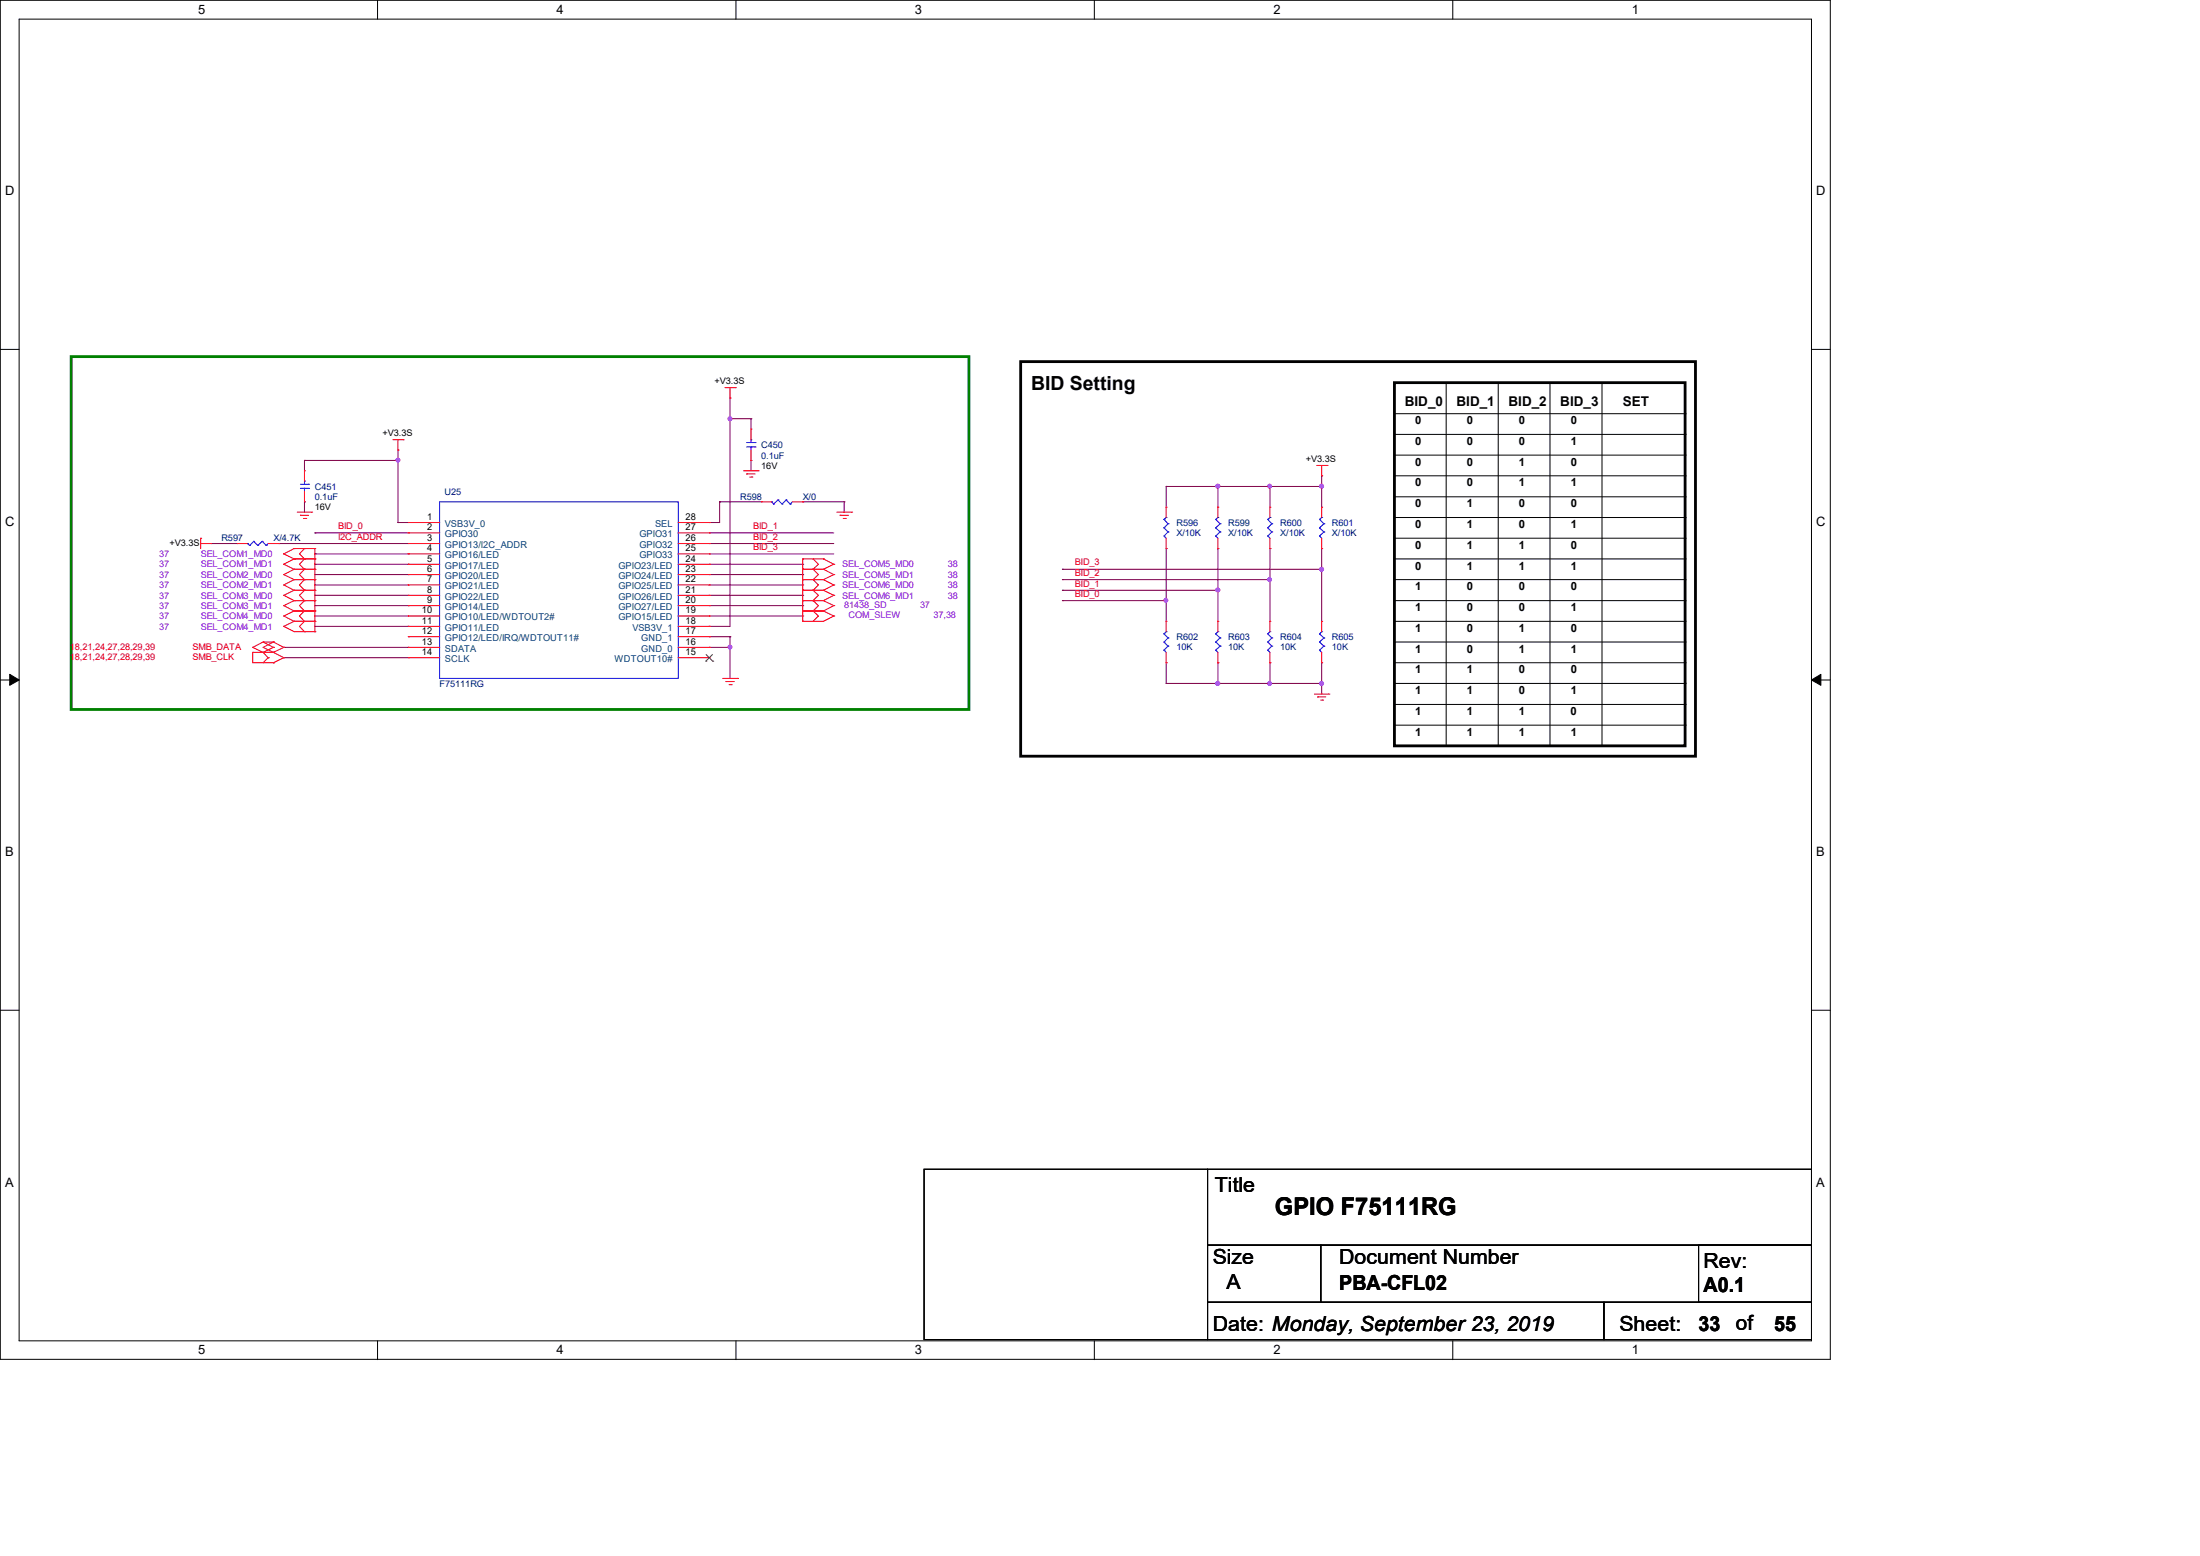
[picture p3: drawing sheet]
<svg xmlns="http://www.w3.org/2000/svg" width="297mm" height="210mm" viewBox="0 0 297 210" stroke-linecap="round" stroke-linejoin="round" font-family="sans-serif">
<path d="M0 0h247.1v183.5h-247.1zM2.6 2.6h242v178.4h-242z" fill="none" stroke="#000" stroke-width=".14"/>
<g fill="#fff">
<path d="M26.8 .3h.9v1.9h-.9z"/>
<path d="M26.8 181.3h.9v1.9h-.9z"/>
</g>
<path d="M51 0v2.6M51 181v2.5" fill="none" stroke="#000" stroke-width=".14"/>
<g fill="#fff">
<path d="M75.1 .3h1v1.9h-1z"/>
<path d="M75.1 181.3h1v1.9h-1z"/>
</g>
<path d="M99.4 0v2.6M99.4 181v2.5" fill="none" stroke="#000" stroke-width=".14"/>
<g fill="#fff">
<path d="M123.5 .3h1v1.9h-1z"/>
<path d="M123.5 181.3h1v1.9h-1z"/>
</g>
<path d="M147.7 0v2.6M147.7 181v2.5" fill="none" stroke="#000" stroke-width=".14"/>
<g fill="#fff">
<path d="M171.9 .3h.9v1.9h-.9z"/>
<path d="M171.9 181.3h.9v1.9h-.9z"/>
</g>
<path d="M196.1 0v2.6M196.1 181v2.5" fill="none" stroke="#000" stroke-width=".14"/>
<g fill="#fff">
<path d="M220.3 .3h.9v1.9h-.9z"/>
<path d="M220.3 181.3h.9v1.9h-.9z"/>
<path d="M.7 24.8h1.2v2h-1.2z"/>
<path d="M245.2 24.8h1.2v2h-1.2z"/>
<path d="M.7 69.4h1.2v1.9h-1.2z"/>
<path d="M245.2 69.4h1.2v1.9h-1.2z"/>
</g>
<path d="M0 47.2h2.6M244.6 47.2h2.5" fill="none" stroke="#000" stroke-width=".14"/>
<g fill="#fff">
<path d="M.7 114h1.1v2h-1.1z"/>
<path d="M245.2 114h1.1v2h-1.1z"/>
</g>
<path d="M0 91.8h2.6M244.6 91.8h2.5" fill="none" stroke="#000" stroke-width=".14"/>
<path d="M1.3 91l1.3 .8-1.3 .7zM244.6 91.8l1.2-.8v1.5z" fill="#000" stroke="#000" stroke-width=".14"/>
<g fill="#fff">
<path d="M.7 158.6h1.1v1.9h-1.1z"/>
<path d="M245.2 158.6h1.1v1.9h-1.1z"/>
</g>
<g fill="none" stroke="#000" stroke-width=".14">
<path d="M188.3 55.8h39.2M188.3 58.6h39.2M195.2 51.6v49.1M202.3 51.6v49.1M209.3 51.6v49.1M216.3 51.6v49.1M227.5 55.8h.1M227.5 58.6h.1M188.3 61.4h39.2M188.3 64.2h39.2M188.3 67.1h39.2M188.3 69.8h39.2"/>
<path d="M188.3 72.6h39.2M188.3 75.4h39.2M188.3 78.2h39.2M227.5 61.4h.1M227.5 64.2h.1M227.5 67.1h.1M227.5 69.8h.1M227.5 72.6h.1M227.5 75.4h.1M227.5 78.2h.1M188.3 95.1h39.2M188.3 97.9h39.2"/>
<path d="M188.3 81.1h39.2M188.3 83.9h39.2M188.3 86.7h39.2M188.3 89.5h39.2M188.3 92.2h39.2M227.5 95.1h.1M227.5 97.9h.1M227.5 81.1h.1M227.5 83.9h.1M227.5 86.7h.1M227.5 89.5h.1M227.5 92.2h.1"/>
<path d="M195.2 100.7h.1M202.3 100.7h.1M209.3 100.7h.1M216.3 100.7h.1M0 136.4h2.6M244.6 136.4h2.5M124.8 157.8h38.2v23h-38.2zM163 157.8h81.6v10.3h-81.6zM163 168.1h15.3v7.7h-15.3zM163 175.8h53.5v5h-53.5zM178.3 168.1h66.3v7.7h-66.3zM216.5 175.8h28.1v5h-28.1z"/>
<path d="M229.3 168.1h15.3v7.7h-15.3z"/>
</g>
<path d="M137.8 48.8h91.1v53.3h-91.1zM188.3 51.6h39.2v49.1h-39.2z" fill="none" stroke="#000" stroke-width=".38"/>
<path d="M9.6 48.1h121.2v47.7h-121.2z" fill="none" stroke="#008000" stroke-width=".38"/>
<g fill="none" stroke="#800040" stroke-width=".14">
<path d="M98.6 53.7h.1M98.6 56.5h.1M98.6 53.7v30.8h-2.8M98.6 56.5h2.8M101.4 56.5h.1M101.4 56.5v1.4M28.5 73.4h.1M28.5 73.4h3.5M37.6 73.4h.1M37.6 73.4h17.5M41.1 67.7h.1M41.1 62.1h.1"/>
<path d="M41.1 62.1v1.4M41.1 67.7v1.4M41.1 62.1h12.6M42.5 71.9h.1M42.5 79h.1M42.5 76.2h.1M42.5 74.8h.1M42.5 77.6h.1M42.5 71.9h12.6M42.5 74.8h12.6M42.5 79h12.6M42.5 76.2h12.6"/>
<path d="M42.5 77.6h12.6M53.7 70.5h.1M53.7 62.1h.1M53.7 60.7h.1M53.7 70.5h1.4M53.7 60.7v9.8M95.8 70.5h.1M95.8 71.9h.1M95.8 73.4h.1M95.8 74.8h.1M95.8 71.9h16.8M95.8 73.4h16.8"/>
<path d="M95.8 74.8h16.8M95.8 79h12.6M95.8 76.2h12.6M95.8 77.6h12.6M97.2 67.7h.1M97.2 67.7v2.8h-1.4M97.2 67.7h5.6M101.4 62.1h.1M101.4 62.1v1.4M108.4 67.7h.1M108.4 79h.1M108.4 77.6h.1"/>
<path d="M108.4 76.2h.1M108.4 67.7h5.6M114 67.7h.1M114 67.7v1.4M143.4 76.8h.1M143.4 78.2h.1M143.4 79.7h.1M143.4 76.8h35M143.4 78.2h28M143.4 79.7h21M157.4 65.7h.1M157.4 74h.1"/>
<path d="M157.4 65.7h21M157.4 65.7v2.8M157.4 74v9.9M164.4 79.7h.1M164.4 74h.1M164.4 65.7h.1M164.4 65.7v2.8M164.4 74v9.9M171.4 78.2h.1M171.4 65.7h.1M171.4 74h.1M171.4 65.7v2.8"/>
<path d="M171.4 74v9.9M178.4 65.7h.1M178.4 76.8h.1M178.4 64.2h.1M178.4 74h.1M178.4 64.2v4.3M178.4 74v9.9M38.3 88.8h.1M38.3 87.4h.1M38.3 87.4h16.8M38.3 88.8h16.8M42.5 80.3h.1"/>
<path d="M42.5 84.5h.1M42.5 83.1h.1M42.5 81.7h.1M42.5 84.5h12.6M42.5 80.3h12.6M42.5 83.1h12.6M42.5 81.7h12.6M95.8 87.4h.1M95.8 84.5h.1M95.8 85.9h.1M95.8 87.4h2.8M95.8 85.9h2.8"/>
<path d="M95.8 80.3h12.6M95.8 83.1h12.6M95.8 81.7h12.6M98.6 85.9h.1M98.6 87.4h.1M98.6 85.9v5.7M108.4 81.7h.1M108.4 83.1h.1M108.4 80.3h.1M143.4 81.1h.1M143.4 81.1h14M157.4 92.2h.1"/>
<path d="M157.4 81.1h.1M157.4 89.5h.1M157.4 92.2h21M157.4 89.5v2.7M164.4 89.5h.1M164.4 92.2h.1M164.4 89.5v2.7M171.4 89.5h.1M171.4 92.2h.1M171.4 89.5v2.7M178.4 89.5h.1M178.4 92.2h.1"/>
<path d="M178.4 89.5v4.2"/>
</g>
<g fill="#f0f" stroke="#f0f" stroke-width=".14">
<circle cx="98.6" cy="87.3" r=".25"/>
<circle cx="98.6" cy="56.5" r=".25"/>
<circle cx="53.7" cy="62.1" r=".25"/>
<circle cx="178.4" cy="92.2" r=".27"/>
<circle cx="171.4" cy="92.2" r=".25"/>
<circle cx="164.4" cy="65.6" r=".27"/>
<circle cx="178.4" cy="65.6" r=".27"/>
<circle cx="171.4" cy="65.6" r=".25"/>
<circle cx="178.4" cy="76.8" r=".27"/>
<circle cx="171.4" cy="78.2" r=".25"/>
<circle cx="164.4" cy="92.2" r=".27"/>
<circle cx="164.4" cy="79.6" r=".27"/>
<circle cx="157.4" cy="81" r=".25"/>
</g>
<g fill="none" stroke="#f00" stroke-width=".14">
<path d="M53 59.4h1.4M53.7 59.4v1.3M54.4 59.4h.1M97.9 52.3h1.4M98.6 53.7h.1M98.6 52.3v1.4M99.3 52.3h.1M101.4 57.9h.1M101.4 57.9v1.5M27.1 72.6h.1M27.1 73.4h1.4M27.1 72.6v1.4"/>
<path d="M28.5 73.4h.1M32 73.4h.1M32 73.4h1.4M36.2 73.4h1.4M37.6 73.4h.1M38.3 74.8h.1M38.3 76.2h.1M38.3 77.6h.1M38.3 79h.1M38.3 74.8l1.4 .6M38.3 76.2l1.4 .6M38.3 77.6l1.4 .6"/>
<path d="M38.3 79l1.4 .7M39.7 74h.1M39.7 75.4h.1M39.7 76.8h.1M39.7 78.2h.1M39.7 79.7h.1M39.7 75.4h2.8M39.7 74l-1.4 .8M39.7 74h2.8M39.7 76.8h2.8M39.7 75.4l-1.4 .8M39.7 78.2h2.8"/>
<path d="M39.7 76.8l-1.4 .8M39.7 79.7h2.8M39.7 78.2l-1.4 .8M39.7 79.7l-1.4 .6M40.1 69.1h2M40.6 69.6h.1M40.6 69.6h1.1M41 70h.3M41.1 75.4h.1M41.1 74h.1M41.1 76.8h.1M41.1 78.2h.1"/>
<path d="M41.1 79.7h.1M41.1 67.7h.1M41.1 63.5h.1M41.1 74l-.7 .8 .7 .6M41.1 75.4l-.7 .8 .7 .6M41.1 76.8l-.7 .8 .7 .6M41.1 78.2l-.7 .8 .7 .7M41.1 79.7l-.7 .6 .7 .8M41.1 63.5v1.4M41.1 66.3v1.4M41.3 70h.1M42.1 69.1h.1"/>
<path d="M42.5 75.4h.1M42.5 74h.1M42.5 76.8h.1M42.5 78.2h.1M42.5 79.7h.1M42.5 74v11.3M53.7 60.7h.1M55.1 70.5h.1M55.1 71.9h.1M55.1 73.4h.1M55.1 74.8h.1M55.1 76.2h.1"/>
<path d="M55.1 77.6h.1M55.1 79h.1M55.1 73.4h4.3M55.1 70.5h4.3M55.1 71.9h4.3M55.1 74.8h4.3M55.1 76.2h4.3M55.1 77.6h4.3M55.1 79h4.3M91.6 73.4h4.2M91.6 70.5h4.2M91.6 71.9h4.2"/>
<path d="M91.6 74.8h4.2M91.6 76.2h4.2M91.6 77.6h4.2M91.6 79h4.2M95.8 79h.1M95.8 77.6h.1M95.8 76.2h.1M95.8 74.8h.1M95.8 73.4h.1M95.8 71.9h.1M95.8 70.5h.1M100.4 63.5h2"/>
<path d="M100.8 64h.1M100.8 64h1.1M101.2 64.4h.3M101.4 62.1h.1M101.4 60.7v1.4M101.5 64.4h.1M102.4 63.5h.1M102.8 67.7h.1M102.8 67.7h1.4M107 67.7h1.4M108.4 76.8h.1M108.4 75.4h.1"/>
<path d="M108.4 78.2h.1M108.4 79.7h.1M108.4 67.7h.1M108.4 75.4h2.8M108.4 76.8h2.8M108.4 78.2h2.8M108.4 79.7h2.8M108.4 75.4v8.5M109.8 76.8h.1M109.8 75.4h.1M109.8 78.2h.1M109.8 79.7h.1"/>
<path d="M109.8 75.4l.7 .8-.7 .6M109.8 76.8l.7 .8-.7 .6M109.8 78.2l.7 .8-.7 .7M109.8 79.7l.7 .6-.7 .8M111.2 75.4h.1M111.2 76.8h.1M111.2 78.2h.1M111.2 79.7h.1M111.2 75.4l1.4 .8M111.2 76.8l1.4 .8M111.2 78.2l1.4 .8M111.2 79.7l1.4 .6"/>
<path d="M112.6 76.2h.1M112.6 77.6h.1M112.6 79h.1M112.6 76.2l-1.4 .6M112.6 77.6l-1.4 .6M112.6 79l-1.4 .7M113 69.1h2M113.4 69.6h.1M113.4 69.6h1.2M113.8 70h.3M114.1 70h.1M115 69.1h.1"/>
<path d="M157.4 74h.1M157.4 68.5h.1M157.4 68.5v1.3M157.4 72.6v1.4M164.4 74h.1M164.4 68.5h.1M164.4 68.5v1.3M164.4 72.6v1.4M171.4 74h.1M171.4 68.5h.1M171.4 68.5v1.3M171.4 72.6v1.4"/>
<path d="M177.8 62.8h1.4M178.4 64.2h.1M178.4 74h.1M178.4 68.5h.1M178.4 62.8v1.4M178.4 68.5v1.3M178.4 72.6v1.4M179.2 62.8h.1M34.1 87.4h.1M34.1 88.1h.1M34.1 88.1h2.8M34.1 87.4l1.4 .7"/>
<path d="M34.1 88.1v1.4h2.8M35.5 86.7h.1M35.5 88.1h.1M35.5 86.7h1.4M35.5 86.7l-1.4 .7M35.5 86.7l1.4 .7M35.5 88.1l.7 .7M36.2 88.8h.1M36.2 88.8l-.7 .7M36.9 88.1h.1M36.9 86.7h.1M36.9 87.4h.1"/>
<path d="M36.9 89.5h.1M36.9 86.7l1.4 .7M36.9 86.7l-1.4 .7 1.4 .7M36.9 87.4l-1.4 .7M36.9 88.1l1.4 .7M38.3 87.4h.1M38.3 88.8h.1M38.3 80.3h.1M38.3 81.7h.1M38.3 83.1h.1M38.3 84.5h.1M38.3 87.4l-1.4 .7"/>
<path d="M38.3 88.8l-1.4 .7M38.3 80.3l1.4 .8M38.3 81.7l1.4 .8M38.3 83.1l1.4 .8M38.3 84.5l1.4 .8h2.8M39.7 81.1h.1M39.7 82.5h.1M39.7 83.9h.1M39.7 81.1h2.8M39.7 82.5h2.8M39.7 81.1l-1.4 .6M39.7 83.9h2.8"/>
<path d="M39.7 82.5l-1.4 .6M39.7 83.9l-1.4 .6M41.1 81.1h.1M41.1 82.5h.1M41.1 83.9h.1M41.1 85.3h.1M41.1 83.9l-.7 .6 .7 .8M41.1 81.1l-.7 .6 .7 .8M41.1 82.5l-.7 .6 .7 .8M42.5 81.1h.1M42.5 82.5h.1M42.5 83.9h.1"/>
<path d="M42.5 85.3h.1M55.1 80.3h.1M55.1 81.7h.1M55.1 83.1h.1M55.1 84.5h.1M55.1 85.9h.1M55.1 87.4h.1M55.1 88.8h.1M55.1 80.3h4.3M55.1 81.7h4.3M55.1 83.1h4.3M55.1 84.5h4.3"/>
<path d="M55.1 85.9h4.3M55.1 87.4h4.3M55.1 88.8h4.3M91.6 80.3h4.2M91.6 81.7h4.2M91.6 83.1h4.2M91.6 84.5h4.2M91.6 85.9h4.2M91.6 87.4h4.2M91.6 88.8h4.2M95.8 87.4h.1M95.8 85.9h.1"/>
<path d="M95.8 84.5h.1M95.8 83.1h.1M95.8 81.7h.1M95.8 80.3h.1M95.8 88.8h.1M97.6 91.6h2M98 92h.1M98 92h1.1M98.4 92.4h.3M98.7 92.4h.1M99.6 91.6h.1M108.4 83.9h.1"/>
<path d="M108.4 82.5h.1M108.4 81.1h.1M108.4 81.1h2.8M108.4 82.5h2.8M109.8 83.9h.1M109.8 82.5h.1M109.8 81.1h.1M109.8 82.5l.7 .6-.7 .8M109.8 81.1l.7 .6-.7 .8M111.2 82.5h.1M111.2 81.1h.1M111.2 82.5l1.4 .6"/>
<path d="M111.2 81.1l1.4 .6M112.6 83.1h.1M112.6 80.3h.1M112.6 81.7h.1M112.6 83.1l-1.4 .8h-2.8M112.6 80.3l-1.4 .8M112.6 81.7l-1.4 .8M157.4 89.5h.1M157.4 83.9h.1M157.4 83.9v1.4M157.4 88.1v1.4M164.4 89.5h.1"/>
<path d="M164.4 83.9h.1M164.4 83.9v1.4M164.4 88.1v1.4M171.4 89.5h.1M171.4 83.9h.1M171.4 83.9v1.4M171.4 88.1v1.4M177.5 93.7h1.9M177.9 94.1h.1M177.9 94.1h1.1M178.3 94.5h.3M178.4 89.5h.1"/>
<path d="M178.4 83.9h.1M178.4 83.9v1.4M178.4 88.1v1.4M178.6 94.5h.1M179.4 93.7h.1"/>
</g>
<g fill="none" stroke="#00f" stroke-width=".14">
<path d="M100.8 59.7h1.1M101.4 59.4h.1M101.4 59.4v.3M101.9 59.7h.1M33.4 73.4h.1M33.4 73.4l.3 .2M33.7 73.6h.1M34.2 73.1h.1M34.2 73.1l-.5 .5M34.2 73.1l.6 .5M34.8 73.6h.1M35.4 73.1h.1"/>
<path d="M35.4 73.1l.5 .5M35.4 73.1l-.6 .5M35.9 73.6h.1M36.2 73.4l-.3 .2M40.6 65.4h1.1M40.6 65.9h1.1M41.1 64.9h.1M41.1 65.9h.1M41.1 64.9v.5M41.1 65.9v.4M41.7 65.4h.1M41.7 65.9h.1"/>
<path d="M59.4 67.7h32.2v23.9h-32.2zM100.8 60.3h1.1M101.4 60.3h.1M101.4 60.3v.4M101.9 60.3h.1M104.2 67.7h.1M104.2 67.7l.2 .3M104.4 68h.1M105 67.5h.1M105 67.5l-.6 .5M105 67.5l.6 .5M105.6 68h.1"/>
<path d="M106.1 67.5h.1M106.1 67.5l.6 .5M106.1 67.5l-.5 .5M106.7 68h.1M107 67.7l-.3 .3M157.1 70.1h.1M157.1 72.3h.1M157.1 71.2h.1M157.1 70.1l.6 .6M157.1 72.3l.3 .3M157.1 71.2l.6 .6M157.4 69.8h.1"/>
<path d="M157.4 69.8l-.3 .3M157.7 71.8h.1M157.7 70.7h.1M157.7 71.8l-.6 .5M157.7 70.7l-.6 .5M164.1 70.1h.1M164.1 72.3h.1M164.1 71.2h.1M164.1 70.1l.6 .6M164.1 72.3l.3 .3M164.1 71.2l.6 .6M164.4 69.8h.1"/>
<path d="M164.4 69.8l-.3 .3M164.7 71.8h.1M164.7 70.7h.1M164.7 71.8l-.6 .5M164.7 70.7l-.6 .5M171.2 70.1h.1M171.2 72.3h.1M171.2 71.2h.1M171.2 70.1l.5 .6M171.2 72.3l.2 .3M171.2 71.2l.5 .6M171.4 69.8h.1"/>
<path d="M171.4 69.8l-.2 .3M171.7 71.8h.1M171.7 70.7h.1M171.7 71.8l-.5 .5M171.7 70.7l-.5 .5M178.1 70.1h.1M178.1 72.3h.1M178.1 71.2h.1M178.1 70.1l.6 .6M178.1 72.3l.3 .3M178.1 71.2l.6 .6M178.4 69.8h.1"/>
<path d="M178.4 69.8l-.3 .3M178.7 71.8h.1M178.7 70.7h.1M178.7 71.8l-.6 .5M178.7 70.7l-.6 .5M157.1 85.6h.1M157.1 87.8h.1M157.1 86.7h.1M157.1 85.6l.6 .5M157.1 87.8l.3 .3M157.1 86.7l.6 .5M157.4 85.3h.1"/>
<path d="M157.4 85.3l-.3 .3M157.7 87.2h.1M157.7 86.1h.1M157.7 87.2l-.6 .6M157.7 86.1l-.6 .6M164.1 85.6h.1M164.1 87.8h.1M164.1 86.7h.1M164.1 85.6l.6 .5M164.1 87.8l.3 .3M164.1 86.7l.6 .5M164.4 85.3h.1"/>
<path d="M164.4 85.3l-.3 .3M164.7 87.2h.1M164.7 86.1h.1M164.7 87.2l-.6 .6M164.7 86.1l-.6 .6M171.2 85.6h.1M171.2 87.8h.1M171.2 86.7h.1M171.2 85.6l.5 .5M171.2 87.8l.2 .3M171.2 86.7l.5 .5M171.4 85.3h.1"/>
<path d="M171.4 85.3l-.2 .3M171.7 87.2h.1M171.7 86.1h.1M171.7 87.2l-.5 .6M171.7 86.1l-.5 .6M178.1 85.6h.1M178.1 87.8h.1M178.1 86.7h.1M178.1 85.6l.6 .5M178.1 87.8l.3 .3M178.1 86.7l.6 .5M178.4 85.3h.1"/>
<path d="M178.4 85.3l-.3 .3M178.7 87.2h.1M178.7 86.1h.1M178.7 87.2l-.6 .6M178.7 86.1l-.6 .6"/>
</g>
<path d="M95.3 89.2h.1M95.3 88.3l.9 .9M96.2 88.3l-.9 .9M96.2 89.2h.1" fill="none" stroke="#804000" stroke-width=".14"/>
<text font-size="3.3" x="172.1" y="164">GPIO F75111RG</text>
<g font-size="2.8">
<text x="164" y="161">Title</text>
<text x="163.7" y="170.6">Size</text>
<text x="165.6" y="174">A</text>
<text x="180.8" y="170.6">Document Number</text>
<text x="230" y="171.2">Rev:</text>
<text x="163.7" y="179.6">Date: Monday, September 23, 2019</text>
<text x="180.8" y="174.1">PBA-CFL02</text>
<text x="218.7" y="179.6">Sheet:</text>
<text x="229.3" y="179.7">33</text>
<text x="230" y="174.3">A0.1</text>
<text x="234.4" y="179.6">of</text>
<text x="239.5" y="179.7">55</text>
</g>
<text font-size="2.6" x="139.2" y="52.6">BID Setting</text>
<g font-size="1.8">
<text x="189.7" y="54.7">BID_0</text>
<text x="196.6" y="54.7">BID_1</text>
<text x="203.7" y="54.7">BID_2</text>
<text x="210.7" y="54.7">BID_3</text>
<text x="219.1" y="54.7">SET</text>
</g>
<g font-size="1.7">
<text x="26.8" y="1.9">5</text>
<text x="75.1" y="1.9">4</text>
<text x="123.5" y="1.9">3</text>
<text x="171.9" y="1.9">2</text>
<text x="220.3" y="1.9">1</text>
<text x=".7" y="26.4">D</text>
<text x="245.2" y="26.4">D</text>
<text x=".7" y="71">C</text>
<text x="245.2" y="71">C</text>
<text x=".7" y="115.6">B</text>
<text x="245.2" y="115.6">B</text>
<text x=".7" y="160.1">A</text>
<text x="245.2" y="160.1">A</text>
<text x="26.8" y="182.8">5</text>
<text x="75.1" y="182.8">4</text>
<text x="123.5" y="182.8">3</text>
<text x="171.9" y="182.8">2</text>
<text x="220.3" y="182.8">1</text>
</g>
<g font-size="1.5">
<text x="191.1" y="57.3">0</text>
<text x="198" y="57.3">0</text>
<text x="205.1" y="57.3">0</text>
<text x="212" y="57.3">0</text>
<text x="191.1" y="60.1">0</text>
<text x="191.1" y="62.9">0</text>
<text x="191.1" y="65.7">0</text>
<text x="198" y="60.1">0</text>
<text x="198" y="62.9">0</text>
<text x="198" y="65.7">0</text>
<text x="205.1" y="62.9">1</text>
<text x="205.1" y="65.7">1</text>
<text x="205.1" y="60.1">0</text>
<text x="212" y="60.1">1</text>
<text x="212" y="65.7">1</text>
<text x="212" y="62.9">0</text>
<text x="191.1" y="68.5">0</text>
<text x="191.1" y="71.3">0</text>
<text x="198" y="68.5">1</text>
<text x="198" y="71.3">1</text>
<text x="205.1" y="68.5">0</text>
<text x="205.1" y="71.3">0</text>
<text x="212" y="71.3">1</text>
<text x="212" y="68.5">0</text>
<text x="191.1" y="74.1">0</text>
<text x="191.1" y="76.9">0</text>
<text x="198" y="74.1">1</text>
<text x="198" y="76.9">1</text>
<text x="205.1" y="74.1">1</text>
<text x="205.1" y="76.9">1</text>
<text x="212" y="76.9">1</text>
<text x="212" y="74.1">0</text>
<text x="191.1" y="79.7">1</text>
<text x="191.1" y="82.5">1</text>
<text x="198" y="82.5">0</text>
<text x="198" y="79.7">0</text>
<text x="205.1" y="82.5">0</text>
<text x="205.1" y="79.7">0</text>
<text x="212" y="82.5">1</text>
<text x="212" y="79.7">0</text>
<text x="191.1" y="85.3">1</text>
<text x="191.1" y="88.1">1</text>
<text x="198" y="85.3">0</text>
<text x="198" y="88.1">0</text>
<text x="205.1" y="85.3">1</text>
<text x="205.1" y="88.1">1</text>
<text x="212" y="88.1">1</text>
<text x="212" y="85.3">0</text>
<text x="191.1" y="90.9">1</text>
<text x="191.1" y="93.7">1</text>
<text x="198" y="90.9">1</text>
<text x="198" y="93.7">1</text>
<text x="205.1" y="90.9">0</text>
<text x="205.1" y="93.7">0</text>
<text x="212" y="93.7">1</text>
<text x="212" y="90.9">0</text>
<text x="191.1" y="96.5">1</text>
<text x="191.1" y="99.3">1</text>
<text x="198" y="96.5">1</text>
<text x="198" y="99.3">1</text>
<text x="205.1" y="96.5">1</text>
<text x="205.1" y="99.3">1</text>
<text x="212" y="96.5">0</text>
<text x="212" y="99.3">1</text>
</g>
<g font-size="1.3">
<text x="57.7" y="70.2">1</text>
<text x="57.7" y="71.6">2</text>
<text x="92.5" y="71.6">27</text>
<text x="92.5" y="70.2">28</text>
<text x="57.7" y="73">3</text>
<text x="57.7" y="74.4">4</text>
<text x="57.7" y="75.8">5</text>
<text x="57.7" y="77.2">6</text>
<text x="92.5" y="77.2">23</text>
<text x="92.5" y="75.8">24</text>
<text x="92.5" y="74.4">25</text>
<text x="92.5" y="73">26</text>
<text x="56.9" y="82.8">10</text>
<text x="57.7" y="78.6">7</text>
<text x="57.7" y="80">8</text>
<text x="57.7" y="81.4">9</text>
<text x="92.5" y="82.8">19</text>
<text x="92.5" y="81.4">20</text>
<text x="92.5" y="80">21</text>
<text x="92.5" y="78.6">22</text>
<text x="56.9" y="84.2">11</text>
<text x="56.9" y="85.6">12</text>
<text x="56.9" y="87">13</text>
<text x="56.9" y="88.4">14</text>
<text x="92.5" y="87">16</text>
<text x="92.5" y="85.6">17</text>
<text x="92.5" y="84.2">18</text>
<text x="92.5" y="88.4">15</text>
</g>
<g font-size="1.3" fill="#004080">
<text x="60.1" y="71.1">VSB3V_0</text>
<text x="88.4" y="71.1">SEL</text>
<text x="60.1" y="72.5">GPIO30</text>
<text x="60.1" y="74">GPIO13/I2C_ADDR</text>
<text x="60.1" y="75.4">GPIO16/LED</text>
<text x="60.1" y="76.7">GPIO17/LED</text>
<text x="83.5" y="76.7">GPIO23/LED</text>
<text x="86.3" y="75.4">GPIO33</text>
<text x="86.3" y="74">GPIO32</text>
<text x="86.3" y="72.5">GPIO31</text>
<text x="60.1" y="78.1">GPIO20/LED</text>
<text x="60.1" y="79.5">GPIO21/LED</text>
<text x="60.1" y="80.9">GPIO22/LED</text>
<text x="60.1" y="82.3">GPIO14/LED</text>
<text x="60.1" y="83.7">GPIO10/LED/WDTOUT2#</text>
<text x="83.5" y="83.7">GPIO15/LED</text>
<text x="83.5" y="82.3">GPIO27/LED</text>
<text x="83.5" y="80.9">GPIO26/LED</text>
<text x="83.5" y="79.5">GPIO25/LED</text>
<text x="83.5" y="78.1">GPIO24/LED</text>
<text x="60.1" y="85.1">GPIO11/LED</text>
<text x="60.1" y="86.5">GPIO12/LED/IRQ/WDTOUT11#</text>
<text x="60.1" y="88">SDATA</text>
<text x="60.1" y="89.4">SCLK</text>
<text x="83" y="89.4">WDTOUT10#</text>
<text x="85.4" y="85.1">VSB3V_1</text>
<text x="86.6" y="88">GND_0</text>
<text x="86.6" y="86.5">GND_1</text>
</g>
<g font-size="1.2">
<text x="96.5" y="51.8">+V3.3S</text>
<text x="51.6" y="58.8">+V3.3S</text>
<text x="102.8" y="63.3">16V</text>
<text x="176.3" y="62.3">+V3.3S</text>
<text x="42.5" y="68.9">16V</text>
<text x="22.9" y="73.7">+V3.3S</text>
</g>
<g font-size="1.2" fill="#000080">
<text x="102.8" y="60.5">C450</text>
<text x="102.8" y="61.9">0.1uF</text>
<text x="42.5" y="66.1">C451</text>
<text x="42.5" y="67.5">0.1uF</text>
<text x="60" y="66.8">U25</text>
<text x="99.9" y="67.5">R598</text>
<text x="108.4" y="67.5">X/0</text>
<text x="158.8" y="71">R596</text>
<text x="165.8" y="71">R599</text>
<text x="172.8" y="71">R600</text>
<text x="179.8" y="71">R601</text>
<text x="29.9" y="73.1">R597</text>
<text x="36.9" y="73.1">X/4.7K</text>
<text x="158.8" y="72.4">X/10K</text>
<text x="165.8" y="72.4">X/10K</text>
<text x="172.8" y="72.4">X/10K</text>
<text x="179.8" y="72.4">X/10K</text>
<text x="158.8" y="86.4">R602</text>
<text x="158.8" y="87.8">10K</text>
<text x="165.8" y="86.4">R603</text>
<text x="165.8" y="87.8">10K</text>
<text x="172.8" y="86.4">R604</text>
<text x="172.8" y="87.8">10K</text>
<text x="179.8" y="86.4">R605</text>
<text x="179.8" y="87.8">10K</text>
<text x="59.3" y="92.7">F75111RG</text>
</g>
<g font-size="1.2" fill="#f00">
<text x="45.6" y="71.4">BID_0</text>
<text x="101.7" y="71.4">BID_1</text>
<text x="45.6" y="72.9">I2C_ADDR</text>
<text x="101.7" y="72.9">BID_2</text>
<text x="101.7" y="74.3">BID_3</text>
<text x="145.1" y="76.3">BID_3</text>
<text x="145.1" y="77.7">BID_2</text>
<text x="145.1" y="79.2">BID_1</text>
<text x="145.1" y="80.6">BID_0</text>
<text x="9.4" y="87.8">18,21,24,27,28,29,39</text>
<text x="9.4" y="89.1">18,21,24,27,28,29,39</text>
<text x="26" y="87.8">SMB_DATA</text>
<text x="26" y="89.1">SMB_CLK</text>
</g>
<g font-size="1.2" fill="#8000ff">
<text x="21.5" y="75.2">37</text>
<text x="21.5" y="76.6">37</text>
<text x="21.5" y="78">37</text>
<text x="27.1" y="75.2">SEL_COM1_MD0</text>
<text x="27.1" y="76.6">SEL_COM1_MD1</text>
<text x="27.1" y="78">SEL_COM2_MD0</text>
<text x="113.7" y="76.6">SEL_COM5_MD0</text>
<text x="113.7" y="78">SEL_COM5_MD1</text>
<text x="128" y="76.6">38</text>
<text x="128" y="78">38</text>
<text x="21.5" y="79.4">37</text>
<text x="21.5" y="80.8">37</text>
<text x="21.5" y="82.2">37</text>
<text x="21.5" y="83.6">37</text>
<text x="27.1" y="79.4">SEL_COM2_MD1</text>
<text x="27.1" y="80.8">SEL_COM3_MD0</text>
<text x="27.1" y="82.2">SEL_COM3_MD1</text>
<text x="27.1" y="83.6">SEL_COM4_MD0</text>
<text x="113.7" y="79.4">SEL_COM6_MD0</text>
<text x="113.7" y="80.8">SEL_COM6_MD1</text>
<text x="114" y="82">81438_SD</text>
<text x="114.5" y="83.4">COM_SLEW</text>
<text x="124.2" y="82">37</text>
<text x="126" y="83.4">37,38</text>
<text x="128" y="79.4">38</text>
<text x="128" y="80.8">38</text>
<text x="21.5" y="85">37</text>
<text x="27.1" y="85">SEL_COM4_MD1</text>
</g>
</svg>
